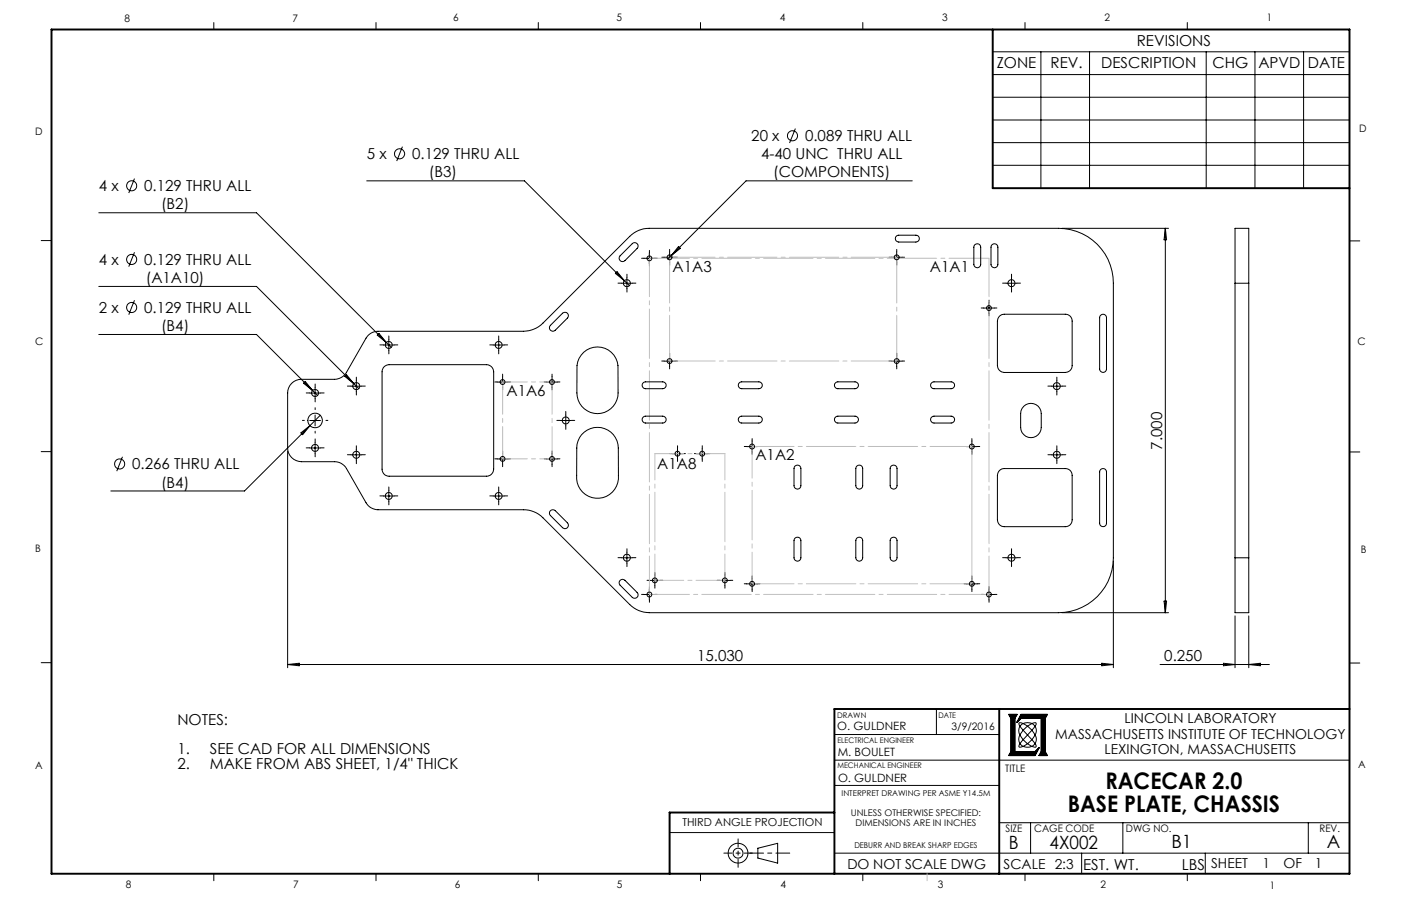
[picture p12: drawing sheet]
<svg xmlns="http://www.w3.org/2000/svg" width="432mm" height="279mm" viewBox="0 0 432 279" stroke-linecap="round" stroke-linejoin="round" font-family="sans-serif">
<g fill="none" stroke="#000" stroke-width=".31">
<path d="M65.9 6.9v2.2M115.9 6.9v2.2M165.9 6.9v2.2M215.9 6.9v2.2M265.9 6.9v2.2M306 16h109.9M315.9 6.9v2.2M320.8 16v42M335.8 16v42M365.9 6.9v2.2M371.8 16v42.1M386.8 16v42.1"/>
<path d="M401.8 16v42.1M245.1 39.7l-1.8 4.4M306 23h109.9M306 30h109.9M306 37h109.9M41.5 55.1l-1.8 4.4M113 55.8h48.6l30.8 30.8M124 45.2l-1.7 4.5M281.2 55.8h-51.3l-23 23M306 44h109.9M306 51h109.9M12.7 74.2h3.2"/>
<path d="M30.4 65.6h48.7l40 40M41.5 77.8l-1.8 4.4M191.1 78.9l3.8-3.8a1.05 1.05 0 0 1 1.5 0 1.05 1.05 0 0 1 0 1.5l-3.8 3.8a1.05 1.05 0 0 1-1.5 0 1.05 1.05 0 0 1 0-1.5zM198.5 79.7h3.3M200.1 78v3.4M204.7 79.3h3.3M206.4 77.7v3.3M206.9 78.8l-1.1 1.1M209.1 76l.6 .6-2.8 2.2zM274.7 79.3h3.3M276.3 72.8l.7-.3h5.3a1.06 1.06 0 0 1 1.1 1.1 1.06 1.06 0 0 1-1.1 1h-5.3a1.07 1.07 0 0 1-1-.6 1.07 1.07 0 0 1 .3-1.2zM276.4 77.7v3.3"/>
<path d="M300.5 75.5a1.06 1.06 0 0 1 1.1-.3 1.06 1.06 0 0 1 .7 1v5.3a1.06 1.06 0 0 1-1.1 1.1 1.06 1.06 0 0 1-1.1-1.1v-5.3zM305.8 75.5a1.06 1.06 0 0 1 1.1-.3 1.06 1.06 0 0 1 .7 1v5.3a1.06 1.06 0 0 1-1.1 1.1 1.06 1.06 0 0 1-1.1-1.1v-5.3zM327.2 70.4h33M359.2 70.4v118.5M359.2 70.4l.4 3.5h-.8zM415.9 74.3h3.2M30.4 88.3h48.7l29.9 30M41.5 92.6l-1.8 4.4M189.7 84.3l.5-.5 2.2 2.8zM191.6 87.3h3.3M192.4 86.6l1.6 1.5M193.2 85.7v3.3"/>
<path d="M303.1 95h3.4M304.8 93.3v3.4M308 97.5l.7-.5 .8-.1h18.8a2.05 2.05 0 0 1 2.1 2.1v13.7a2.11 2.11 0 0 1-2.1 2.2h-18.8a2.17 2.17 0 0 1-2.1-2.2v-13.7zM310.1 87.3h3.3M311.7 85.7v3.3M339.2 97.2a1.04 1.04 0 0 1 1.2-.2 1.04 1.04 0 0 1 .6 1v15.8a1.06 1.06 0 0 1-1 1.1 1.06 1.06 0 0 1-1.1-1.1v-15.8zM380.6 87.3v-16.9h4.3v16.9M380.6 87.3h4.3M380.6 87.3v84.7M384.9 87.3v84.7M30.4 103.2h48.7l17.2 17.2M89.9 118.2a4.2 4.2 0 0 1 3-1.2h10.2a4.4 4.4 0 0 0 3.7-2.2l6-10.5a4.2 4.2 0 0 1 3.7-2.1h44.8a8.7 8.7 0 0 0 6-2.5l26.8-26.8a8.4 8.4 0 0 1 6-2.5h126.1a16.9 16.9 0 0 1 16.9 16.9v84.7a16.9 16.9 0 0 1-16.9 16.9h-126.1a8.7 8.7 0 0 1-6-2.5l-26.8-26.7a8.4 8.4 0 0 0-6-2.5h-44.8a4.4 4.4 0 0 1-3.7-2.2l-6-10.5a4.2 4.2 0 0 0-3.7-2.1h-10.2a4.3 4.3 0 0 1-4.2-4.3v-16.9a4.2 4.2 0 0 1 1.2-3z"/>
<path d="M93.6 118.2l.5-.5 2.2 2.7zM97.1 119.5v3.4M106.3 116.1l.5-.6 2.2 2.8zM108.2 119.1h3.3M109 118.3l1.6 1.5M109.8 117.4v3.4M116.3 103.4l.5-.6 2.3 2.8zM118.1 106.4h3.4M118.4 113.1l.7-.5 .8-.1h30a2.23 2.23 0 0 1 2.3 2.2v30a2.23 2.23 0 0 1-2.3 2.2h-30a2.17 2.17 0 0 1-2.1-2.2v-30zM119.1 105.6l1.5 1.5M119.8 104.7v3.4M152 106.4h3.4"/>
<path d="M153.2 117.8h3.4M153.7 104.7v3.4M154.9 116.1v3.4M168.5 117.8h3.3M169.7 100.3l3.7-3.7a1.06 1.06 0 0 1 1.5 0 1.06 1.06 0 0 1 0 1.5l-3.8 3.7a1.06 1.06 0 0 1-1.5 0 1.06 1.06 0 0 1 .1-1.5zM170.1 116.1v3.4M179.9 108.7a6.3 6.3 0 0 1 6.5-1.3 6.3 6.3 0 0 1 4.1 5.3v8.5a6.4 6.4 0 0 1-6.4 6.4 6.4 6.4 0 0 1-6.3-6.4v-8.5a6.4 6.4 0 0 1 2.1-4zM198.2 118.1l.8-.3h5.3a1.06 1.06 0 0 1 1 1 1.06 1.06 0 0 1-1 1.1h-5.3a1.05 1.05 0 0 1-1-.7 1.05 1.05 0 0 1 .2-1.1zM204.7 111.4h3.3M206.4 109.7v3.3M227.9 118.1l.7-.3h5.3a1.06 1.06 0 0 1 1 1 1.06 1.06 0 0 1-1 1.1h-5.3a1.05 1.05 0 0 1-1-.7 1.05 1.05 0 0 1 .3-1.1zM257.5 118.1l.7-.3h5.3a1.06 1.06 0 0 1 1.1 1 1.06 1.06 0 0 1-1.1 1.1h-5.3a1.05 1.05 0 0 1-.9-.7 1.05 1.05 0 0 1 .2-1.1z"/>
<path d="M274.7 111.4h3.3M276.4 109.7v3.3M287.1 118.1l.8-.3h5.3a1.06 1.06 0 0 1 1 1 1.06 1.06 0 0 1-1 1.1h-5.3a1.05 1.05 0 0 1-1-.7 1.05 1.05 0 0 1 .2-1.1zM324.1 119.1h3.3M325.7 117.4v3.4M12.7 139.3h3.2M88.7 139.1v66.8M92.7 133.5l2.8-2.2-2.2 2.8zM95.5 129.7h3.3M95.5 138.1h3.3M95.5 121.2h3.3M95.5 131.3l-20.1 20.1h-41.3"/>
<path d="M96.3 120.4l1.6 1.6M97.1 128v3.3M97.1 136.5v3.3M98.7 128.1l-3.2 3.2M109.8 138.6v3.3M154.9 139.8v3.4M170.1 139.8v3.4M172.7 129.7h3.3M174.4 128v3.3M179.2 134.1a6.4 6.4 0 0 1 7.1-1.9 6.4 6.4 0 0 1 4.3 6v8.4a6.5 6.5 0 0 1-6.4 7.1 6.5 6.5 0 0 1-6.5-7.1l.1-8.4a6.6 6.6 0 0 1 1.4-4.1zM198.2 128.7l.8-.4h5.3a1.06 1.06 0 0 1 1 1.1 1.06 1.06 0 0 1-1 1.1h-5.3a1.05 1.05 0 0 1-1-.7 1.05 1.05 0 0 1 .2-1.1zM207.2 139.9h3.3"/>
<path d="M208.8 138.3v3.3M214.8 139.9h3.3M216.4 138.3v3.3M227.9 128.7l.7-.4h5.3a1.06 1.06 0 0 1 1.1 1.1 1.06 1.06 0 0 1-1.1 1.1h-5.3a1.05 1.05 0 0 1-1-.7 1.05 1.05 0 0 1 .3-1.1zM230.1 137.7h3.4M231.8 136v3.4M257.5 128.7l.7-.4h5.3a1.06 1.06 0 0 1 1.1 1.1 1.06 1.06 0 0 1-1.1 1.1h-5.3a1.05 1.05 0 0 1-.9-.7 1.05 1.05 0 0 1 .2-1.1zM287.1 128.7l.8-.4h5.3a1.06 1.06 0 0 1 1 1.1 1.06 1.06 0 0 1-1 1.1h-5.3a1.05 1.05 0 0 1-1-.7 1.05 1.05 0 0 1 .2-1.1zM297.9 137.7h3.3M299.5 136v3.4M315.5 125.3a3.2 3.2 0 0 1 3.5-.7 3.2 3.2 0 0 1 1.9 3v4.2a3.2 3.2 0 0 1-3.2 3.2 3.2 3.2 0 0 1-3.1-3.2l.1-5.1zM325.7 138.6v3.3"/>
<path d="M415.9 139.4h3.2M37.7 140.9l-1.7 4.4M108.2 140.3h3.3M118.1 153h3.4M119.8 151.3v3.3M152 153h3.4M153.2 141.5h3.4M153.7 151.3v3.3M168.5 141.5h3.3M169.7 157.5a1.11 1.11 0 0 1 1.4 0l3.8 3.7a1.06 1.06 0 0 1 0 1.5 1.06 1.06 0 0 1-1.5 0l-3.7-3.7a1.06 1.06 0 0 1 0-1.5zM245 143.7a1.06 1.06 0 0 1 1.2-.2 1.06 1.06 0 0 1 .6 1v5.3a1.06 1.06 0 0 1-1 1 1.06 1.06 0 0 1-1.1-1v-5.3zM264.1 143.7a1.06 1.06 0 0 1 1.1-.2 1.06 1.06 0 0 1 .7 1v5.3a1.06 1.06 0 0 1-1.1 1 1.06 1.06 0 0 1-1-1v-5.3z"/>
<path d="M274.7 143.7a1.06 1.06 0 0 1 1.1-.2 1.06 1.06 0 0 1 .7 1v5.3a1.06 1.06 0 0 1-1.1 1 1.06 1.06 0 0 1-1-1v-5.3zM308 145.1l.7-.5 .8-.1h18.8a2.05 2.05 0 0 1 2.1 2.1v13.7a2.05 2.05 0 0 1-2.1 2.1h-18.8a2.11 2.11 0 0 1-2.1-2.1v-13.7zM324.1 140.3h3.3M339.2 144.8a1.06 1.06 0 0 1 1.2-.2 1.06 1.06 0 0 1 .6 1v15.8a1.06 1.06 0 0 1-1 1 1.06 1.06 0 0 1-1.1-1v-15.8zM191.1 179a1.02 1.02 0 0 1 1.5 0l3.8 3.7a1.06 1.06 0 0 1 0 1.5 1.06 1.06 0 0 1-1.5 0l-3.8-3.7a1.06 1.06 0 0 1 0-1.5zM191.6 172h3.3M193.2 170.3v3.4M200.2 179h3.3M201.8 177.3v3.4M221.8 179h3.3M223.4 177.3v3.4M231.8 178.4v3.3"/>
<path d="M245 165.9a1.06 1.06 0 0 1 1.2-.2 1.06 1.06 0 0 1 .6 1v5.3a1.06 1.06 0 0 1-1 1.1 1.06 1.06 0 0 1-1.1-1.1v-5.3zM264.1 165.9a1.06 1.06 0 0 1 1.1-.2 1.06 1.06 0 0 1 .7 1v5.3a1.06 1.06 0 0 1-1.1 1.1 1.06 1.06 0 0 1-1-1.1v-5.3zM274.7 165.9a1.06 1.06 0 0 1 1.1-.2 1.06 1.06 0 0 1 .7 1v5.3a1.06 1.06 0 0 1-1.1 1.1 1.06 1.06 0 0 1-1-1.1v-5.3zM299.5 178.4v3.3M310.1 172h3.3M311.7 170.3v3.4M343.1 173v32.9M380.6 172v16.9h4.3v-16.9M380.6 172h4.3M198.5 183.3h3.3M200.1 181.7v3.3M230.1 180.1h3.4"/>
<path d="M297.9 180.1h3.3M303.1 183.3h3.4M304.8 181.7v3.3M327.2 188.9h33M358.8 185.4h.8l-.4 3.5zM380.6 189.9v16M384.9 189.9v16M12.7 204.4h3.2M88.7 204.9h254.4M88.7 204.9l3.5-.4v.8zM288.6 218.7v7.8M339.6 204.5l3.5 .4-3.5 .4z"/>
<path d="M357.5 204.9h33.7M377.1 204.5l3.5 .4-3.5 .4zM384.9 204.9l3.5-.4v.8zM415.9 204.5h3.2M257.2 226.5h50.8M257.2 234.4h158.7M311 220.3l.7 1.2v10.3l-.7 1.2M313.4 220.3l-.7 1.2v10.3h6.4l1.2-1.2-1.2 2.4h-8.3l.7-1.2v-10.3l-.7-1.2h2.7l-.7 1.2v10.3M314.4 226.7l-.4 1.3 .4 1.3M314.4 226.7l1.5 2 2.2 1.5M314.4 224l4.6 5.3M314.4 229.3a.59 .59 0 0 0-.4 .6 .59 .59 0 0 0 .4 .5l.9-.2"/>
<path d="M314.4 229.3l.9 .9M314.4 224l-.4 1.3 .4 1.4M314.8 220.3l-1.3 2.4 1.3-1.2M315.3 230.2l1.1 .2 1.7-.2M315.3 223.1l2.4 1.8 1.3 1.8M315.3 223.1l1.4-.3 1.4 .3M315.3 223.1l-.9 .9M315.3 223.1a.74 .74 0 0 0-1.3 .1l.4 .8M318.1 223.1l-2.5 1.8-1.2 1.8M318.1 223.1a.74 .74 0 0 1 1.3 .1l-.4 .8M318.1 223.1l.9 .9M318.9 231.8l1.3-1.2-1.3 2.4"/>
<path d="M319 229.3l-.9 .9M319 229.3l.1 .1a.58 .58 0 0 1 .2 .9 .58 .58 0 0 1-.9 0l-.3-.1M319 224l-4.6 5.3M319 226.7l-1.6 2-2.1 1.5M319 224l.4 1.1-.4 1.6M319 226.7l.4 1.1-.4 1.5M320.9 221.5v10.3l-.7 1.2h2.7l-.7-1.2v-10.3l.7-1.2h-8.3l-1.2 2.4 1.2-1.2h6.4v10.3l-.7 1.2M322.7 220.3l-.6 1.2v10.3l.6 1.2M206.4 256.8h50.8M257.2 242.2h50.8M308 253.7h107.9M317.6 253.7v9.4"/>
<path d="M346.1 253.7v9.4M403.2 253.7v9.4M65.9 269.5v2.1M115.9 269.5v2.1M165.9 269.5v2.1M215.9 269.5v2.1M233.6 261.6l6.1-1.5v6.1l-6.1-1.6zM257.2 263.1h158.7M265.9 269.5v2.1M315.9 269.5v2.1M333.4 263.1v6.4M365.9 269.5v2.1"/>
<path d="M371.5 263.1v6.4"/>
<circle cx="40.6" cy="57.3" r="1.56"/>
<circle cx="123.2" cy="47.4" r="1.55"/>
<circle cx="244.3" cy="41.9" r="1.55"/>
<circle cx="200.2" cy="79.7" r=".76"/>
<circle cx="206.4" cy="79.4" r=".75"/>
<circle cx="276.4" cy="79.3" r=".75"/>
<circle cx="40.6" cy="94.8" r="1.55"/>
<circle cx="40.6" cy="80" r="1.55"/>
<circle cx="193.2" cy="87.3" r="1.09"/>
<circle cx="304.8" cy="95" r=".75"/>
<circle cx="311.7" cy="87.3" r="1.09"/>
<circle cx="109.8" cy="119.1" r="1.09"/>
<circle cx="119.8" cy="106.4" r="1.08"/>
<circle cx="153.7" cy="106.4" r="1.08"/>
<circle cx="154.9" cy="117.8" r=".75"/>
<circle cx="170.1" cy="117.8" r=".75"/>
<circle cx="206.4" cy="111.4" r=".75"/>
<circle cx="276.4" cy="111.3" r=".75"/>
<circle cx="325.7" cy="119.1" r="1.09"/>
<circle cx="97.1" cy="121.2" r="1.09"/>
<circle cx="97.1" cy="138.1" r="1.09"/>
<circle cx="97.1" cy="129.7" r="2.26"/>
<circle cx="174.4" cy="129.7" r="1.08"/>
<circle cx="208.8" cy="139.9" r=".75"/>
<circle cx="216.4" cy="139.9" r=".75"/>
<circle cx="231.8" cy="137.7" r=".75"/>
<circle cx="299.5" cy="137.7" r=".75"/>
<circle cx="36.9" cy="143.1" r="1.55"/>
<circle cx="109.8" cy="140.2" r="1.09"/>
<circle cx="119.8" cy="153" r="1.08"/>
<circle cx="153.7" cy="153" r="1.08"/>
<circle cx="154.9" cy="141.5" r=".75"/>
<circle cx="170.1" cy="141.5" r=".75"/>
<circle cx="325.7" cy="140.2" r="1.09"/>
<circle cx="193.2" cy="172" r="1.09"/>
<circle cx="201.8" cy="179" r=".74"/>
<circle cx="223.4" cy="179" r=".74"/>
<circle cx="311.7" cy="172" r="1.09"/>
<circle cx="200.2" cy="183.3" r=".76"/>
<circle cx="231.8" cy="180" r=".75"/>
<circle cx="299.5" cy="180" r=".75"/>
<circle cx="304.8" cy="183.4" r=".75"/>
<circle cx="227.5" cy="263.1" r="1.52"/>
<circle cx="227.5" cy="263.1" r="3.1"/>
</g>
<path d="M227.5 258.7v8.8M231.9 263.1h-8.8" fill="none" stroke="#000" stroke-width=".31" stroke-dasharray="15.2 1.3 1.3 1.3" stroke-dashoffset="12.8"/>
<path d="M231.1 263.1h12.3" fill="none" stroke="#000" stroke-width=".31" stroke-dasharray="15.2 1.3 1.3 1.3" stroke-dashoffset="11"/>
<path d="M15.9 9.1h400v260.4h-400zM306 9.1v48.9h109.9M308 218.7v50.8M415.9 218.7h-158.7v50.8M257.2 250.6h-50.8v18.9" fill="none" stroke="#000" stroke-width=".6"/>
<path d="M299.5 137.7v42.4M285.8 269.5v2.1" fill="none" stroke="#c0c0c0" stroke-width=".31"/>
<path d="M314.8 220.3l-1.3 2.4 1.3-1.2h6.2v10.3l-.7 1.2h2.6l-.7-1.2v-10.3l.7-1.2zM311 220.3l.7 1.2v10.3l-.7 1.2h8.1l1.2-2.4-1.2 1.2h-6.3v-10.3l.7-1.2z" fill-rule="evenodd" fill="#000"/>
<g fill="none" stroke="#000" stroke-width=".31" stroke-dasharray="15.2 1.3 1.3 1.3">
<path d="M198.5 79.6h-.8M200.2 78v-.8M201.8 79.6h.8M204.7 79.3h-.7M206.4 77.7v-.8M208 79.3h.8M274.7 79.3h-.7M276.4 77.7v-.8M278 79.3h.8M191.6 87.3h-1.1M193.2 85.6v-1M193.2 89v1.1"/>
<path d="M194.9 87.3h1.1M200.2 81.3v.8M206.4 81v.8M276.4 81v.8M303.2 95h-.8M304.8 93.3v-.7M304.8 96.6v.8M306.5 95h.8M310.1 87.3h-1.1M311.8 85.6v-1M311.8 89v1.1M313.4 87.3h1.1"/>
<path d="M97.1 119.5v-1.1M108.2 119.1h-1.1M109.8 117.4v-1.1M111.5 119.1h1.1M118.2 106.4h-1.1M119.8 104.7v-1.1M119.8 108v1.1M121.5 106.4h1.1M152 106.4h-1M153.2 117.8h-.7M153.7 104.7v-1.1M153.7 108v1.1"/>
<path d="M154.9 116.1v-.7M154.9 119.5v.7M155.4 106.4h1.1M156.6 117.8h.7M168.5 117.8h-.8M170.2 116.1v-.7M170.2 119.5v.7M171.8 117.8h.8M204.7 111.3h-.7M206.4 109.7v-.8M206.4 113v.8M208 111.3h.8"/>
<path d="M274.7 111.3h-.7M276.4 109.7v-.8M276.4 113v.8M278 111.3h.8M324.1 119.1h-1.1M325.7 117.4v-1.1M327.4 119.1h1.1M93.8 129.6h-.6M95.5 138.1h-1.1M95.5 121.2h-1.1M97.1 126.3v-.6M97.1 133v.6"/>
<path d="M97.1 136.4v-1M97.1 139.8v1.1M97.1 122.8v1.1M98.8 138.1h1.1M98.8 121.2h1.1M100.5 129.6h.5M109.8 138.6v-1.1M109.8 120.7v1.1M154.9 139.8v-.7M170.2 139.8v-.7M172.7 129.6h-1.1M174.4 128v-1.1"/>
<path d="M174.4 131.3v1.1M176 129.6h1.1M207.2 139.9h-.8M208.8 138.2v-.7M210.5 139.9h.7M214.8 139.9h-.8M216.4 138.2v-.7M218.1 139.9h.8M230.1 137.7h-.7M231.8 136v-.7M231.8 139.4v.7M233.5 137.7h.7"/>
<path d="M297.9 137.7h-.8M299.5 136v-.7M299.5 139.4v.7M301.2 137.7h.8M325.7 120.7v1.1M325.7 138.6v-1.1M108.2 140.2h-1.1M109.8 141.9v1.1M111.5 140.2h1.1M118.2 152.9h-1.1M119.8 151.3v-1.1M119.8 154.6v1.1"/>
<path d="M121.5 152.9h1.1M152 152.9h-1M153.2 141.5h-.7M153.7 151.3v-1.1M153.7 154.6v1.1M154.9 143.2v.7M155.4 152.9h1.1M156.6 141.5h.7M168.5 141.5h-.8M170.2 143.2v.7M171.8 141.5h.8M208.8 141.6v.7"/>
<path d="M216.4 141.6v.7M324.1 140.2h-1.1M325.7 141.9v1.1M327.4 140.2h1.1M191.6 172h-1.1M193.2 170.3v-1.1M193.2 173.6v1.1M194.9 172h1.1M200.2 179h-.8M201.8 177.3v-.8M203.5 179h.8M221.8 179h-.8"/>
<path d="M223.4 177.3v-.8M225.1 179h.7M231.8 178.4v-.8M299.5 178.4v-.8M310.1 172h-1.1M311.8 170.3v-1.1M311.8 173.6v1.1M313.4 172h1.1M198.5 183.3h-.8M200.2 181.6v-.7M200.2 185v.7M201.8 183.3h.8"/>
<path d="M201.8 180.6v.8M223.4 180.6v.8M230.1 180h-.7M231.8 181.7v.7M233.5 180h.7M297.9 180h-.8M299.5 181.7v.7M301.2 180h.8M303.2 183.3h-.8M304.8 181.6v-.7M304.8 185v.7M306.5 183.3h.8"/>
</g>
<path d="M206.4 79.3v32M276.4 79.3v32" fill="none" stroke="#c0c0c0" stroke-width=".31" stroke-dasharray="15.2 1.3 1.3 1.3" stroke-dashoffset="1.1"/>
<path d="M206.4 79.3h70M206.4 111.3h70" fill="none" stroke="#c0c0c0" stroke-width=".31" stroke-dasharray="15.2 1.3 1.3 1.3" stroke-dashoffset="1.2"/>
<path d="M231.8 137.7v42.3" fill="none" stroke="#c0c0c0" stroke-width=".31" stroke-dasharray="15.2 1.3 1.3 1.3" stroke-dashoffset="5.5"/>
<path d="M231.8 137.7h67.7M231.8 180h67.7" fill="none" stroke="#c0c0c0" stroke-width=".31" stroke-dasharray="15.2 1.3 1.3 1.3" stroke-dashoffset="2.3"/>
<path d="M200.2 183.3v-103.7M304.8 183.3v-103.7" fill="none" stroke="#c0c0c0" stroke-width=".31" stroke-dasharray="15.2 1.3 1.3 1.3" stroke-dashoffset="3.4"/>
<path d="M304.8 79.6h-104.6M304.8 183.3h-104.6" fill="none" stroke="#c0c0c0" stroke-width=".31" stroke-dasharray="15.2 1.3 1.3 1.3" stroke-dashoffset="2.9"/>
<path d="M201.8 179v-39.1M223.4 179v-39.1" fill="none" stroke="#c0c0c0" stroke-width=".31" stroke-dasharray="15.2 1.3 1.3 1.3" stroke-dashoffset="7.1"/>
<path d="M201.8 139.9h21.6M201.8 179h21.6" fill="none" stroke="#c0c0c0" stroke-width=".31" stroke-dasharray="15.2 1.3 1.3 1.3" stroke-dashoffset="6.3"/>
<path d="M154.9 117.8v23.7M170.2 117.8v23.7" fill="none" stroke="#c0c0c0" stroke-width=".31" stroke-dasharray="15.2 1.3 1.3 1.3" stroke-dashoffset="5.3"/>
<path d="M154.9 117.8h15.3M154.9 141.5h15.3" fill="none" stroke="#c0c0c0" stroke-width=".31" stroke-dasharray="15.2 1.3 1.3 1.3" stroke-dashoffset="7.6"/>
<g font-size="7.1">
<text x="340.7" y="243.5">RACECAR 2.0</text>
<text x="329.1" y="250.5">BASE PLATE, CHASSIS</text>
</g>
<g font-size="5.6">
<text x="311" y="261.9">B</text>
<text x="323.5" y="261.9">4X002</text>
<text x="361" y="261.5">B1</text>
<text x="408.9" y="261.5">A</text>
</g>
<g font-size="4.7">
<text x="350.4" y="14.1">REVISIONS</text>
<text x="307.2" y="20.9">ZONE</text>
<text x="323.8" y="20.9">REV.</text>
<text x="339.4" y="20.9">DESCRIPTION</text>
<text x="373.7" y="20.9">CHG</text>
<text x="387.8" y="20.9">APVD</text>
<text x="403.1" y="20.9">DATE</text>
<text x="231.6" y="43.6">20 x</text>
<text x="248.1" y="43.6">0.089 THRU ALL</text>
<text x="113" y="49.1">5 x</text>
<text x="127" y="49.1">0.129 THRU ALL</text>
<text x="234.6" y="49.2">4-40 UNC THRU ALL</text>
<text x="30.5" y="59">4 x</text>
<text x="44.5" y="59">0.129 THRU ALL</text>
<text x="132.2" y="54.7">(B3)</text>
<text x="238.3" y="54.7">(COMPONENTS)</text>
<text x="49.6" y="64.6">(B2)</text>
<text x="30.5" y="81.7">4 x</text>
<text x="44.5" y="81.7">0.129 THRU ALL</text>
<text x="207.3" y="83.8">A1A3</text>
<text x="286.6" y="83.8">A1A1</text>
<text x="44.9" y="87.3">(A1A10)</text>
<text x="30.5" y="96.5">2 x</text>
<text x="44.5" y="96.5">0.129 THRU ALL</text>
<text x="49.6" y="102.1">(B4)</text>
<text x="156.1" y="122">A1A6</text>
<text x="232.8" y="142">A1A2</text>
<text x="358.2" y="138.7" transform="rotate(-90 358.2 138.7)">7.000</text>
<text x="40.7" y="144.8">0.266 THRU ALL</text>
<text x="202.6" y="144.7">A1A8</text>
<text x="49.6" y="150.4">(B4)</text>
<text x="214.9" y="203.9">15.030</text>
<text x="358.8" y="203.9">0.250</text>
<text x="54.7" y="223.6">NOTES:</text>
<text x="54.7" y="232.6">1.</text>
<text x="64.7" y="232.6">SEE CAD FOR ALL DIMENSIONS</text>
<text x="54.7" y="237.2">2.</text>
<text x="64.7" y="237.2">MAKE FROM ABS SHEET, 1/4&quot; THICK</text>
<text x="333.8" y="268.1">EST. WT.</text>
<text x="364.2" y="268.1">LBS</text>
</g>
<g font-size="4.2">
<text x="325.3" y="227.9">MASSACHUSETTS INSTITUTE OF TECHNOLOGY</text>
<text x="346.6" y="223.1">LINCOLN LABORATORY</text>
<text x="340.4" y="232.6">LEXINGTON, MASSACHUSETTS</text>
<text x="261.2" y="267.9">DO NOT SCALE DWG</text>
<text x="309.3" y="267.9">SCALE 2:3</text>
<text x="373.3" y="267.8">SHEET</text>
<text x="389.1" y="267.8">1</text>
<text x="395.6" y="267.6">OF</text>
<text x="405.3" y="267.6">1</text>
</g>
<g font-size="3.5">
<text x="258" y="225.1">O. GULDNER</text>
<text x="258.2" y="233.2">M. BOULET</text>
<text x="258.3" y="241">O. GULDNER</text>
</g>
<text font-size="3.4" x="210.3" y="254.6">THIRD ANGLE PROJECTION</text>
<g font-size="3.2">
<text x="38.3" y="6.7">8</text>
<text x="90.2" y="6.7">7</text>
<text x="139.7" y="6.5">6</text>
<text x="190" y="6.5">5</text>
<text x="240.4" y="6.5">4</text>
<text x="290.4" y="6.5">3</text>
<text x="340.4" y="6.5">2</text>
<text x="390.4" y="6.5">1</text>
<text x="10.9" y="41.6">D</text>
<text x="418.9" y="40.7">D</text>
<text x="10.9" y="106.3">C</text>
<text x="418.4" y="106.4">C</text>
<text x="10.8" y="170.2">B</text>
<text x="419.4" y="170.6">B</text>
<text x="293.3" y="225.1">3/9/2016</text>
<text x="10.8" y="237.2">A</text>
<text x="309.8" y="238.2">TITLE</text>
<text x="418.6" y="236.8">A</text>
<text x="310" y="256.5">SIZE</text>
<text x="318.8" y="256.5">CAGE CODE</text>
<text x="347" y="256.5">DWG NO.</text>
<text x="406.7" y="256.5">REV.</text>
<text x="38.8" y="273.8">8</text>
<text x="90.4" y="273.8">7</text>
<text x="140.2" y="273.8">6</text>
<text x="190.1" y="273.9">5</text>
<text x="240.5" y="273.8">4</text>
<text x="289" y="273.9">3</text>
<text x="339.1" y="273.8">2</text>
<text x="391.4" y="274.1">1</text>
</g>
<g font-size="2.8">
<text x="262.2" y="251.8">UNLESS OTHERWISE SPECIFIED:</text>
<text x="263.7" y="254.6">DIMENSIONS ARE IN INCHES</text>
</g>
<g font-size="2.5">
<text x="259.4" y="245.4">INTERPRET DRAWING PER ASME Y14.5M</text>
<text x="263.3" y="261.5">DEBURR AND BREAK SHARP EDGES</text>
</g>
<g font-size="2.4">
<text x="258" y="221.3">DRAWN</text>
<text x="289.2" y="221.3">DATE</text>
<text x="258.1" y="229.1">ELECTRICAL ENGINEER</text>
<text x="258.1" y="237">MECHANICAL ENGINEER</text>
</g>
</svg>
